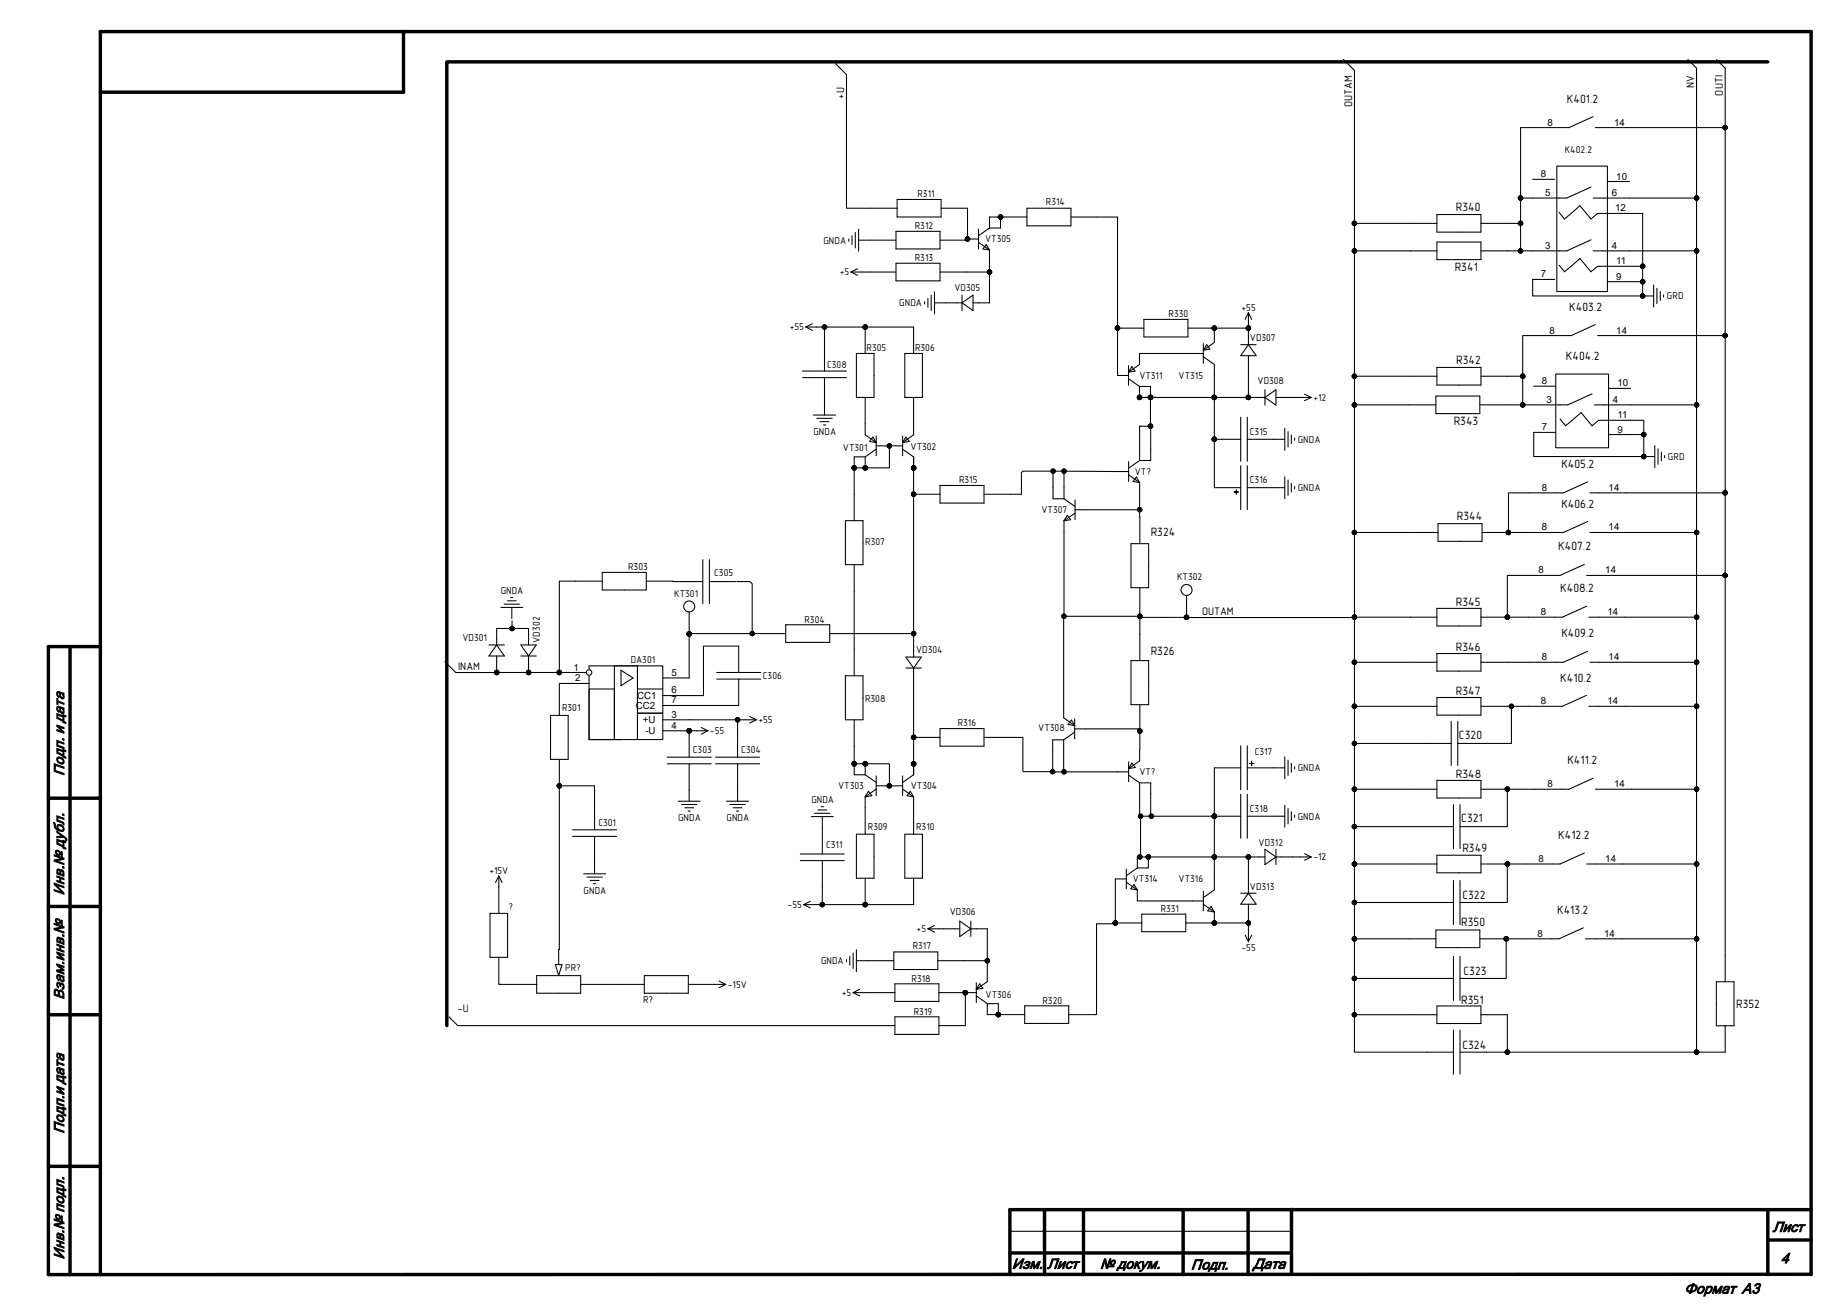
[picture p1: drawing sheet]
<svg xmlns="http://www.w3.org/2000/svg" width="297mm" height="210mm" viewBox="0 0 297 210" stroke-linecap="round" stroke-linejoin="round" font-family="sans-serif">
<g fill="none" stroke="#000" stroke-width=".55">
<path d="M64.9 5.1v9.7h-48.8M284.3 9.9h-212.4v155M11.3 104v101M16.1 104h-8.3v101l283.4-.1M7.8 128.4h8.3M7.8 145.8h8.3M7.8 163.2h8.3M7.8 187.6h8.3M168 194.5v10.5M174.2 194.5v10.5M190.3 194.5v10.5M200.7 194.5v10.5"/>
<path d="M207.7 194.5v10.4M284.3 194.5v10.5M284.3 199.4h6.9M291.2 194.5h-128.8v10.5M16.1 205v-199.9h275.1v199.9M162.4 201.5h45.3"/>
</g>
<g fill="none" stroke="#000" stroke-width=".17">
<path d="M134.4 10.2l1.7 1.8v21.5h8.2M216 9.6l1.8 1.7v102.3M256.2 18.8l-3.9 1.7h-7.8v11.3M271.4 9.6l1.4 1.4v158.2M276 9.6l1.4 1.4v146.9M136.5 38.4v.4M137 37.9v1.4M137.5 37.4v2.5M138.1 38.6h6M138.1 36.8v3.6M144.1 37.2h7.1v2.8h-7.1zM144.3 32.1h7v2.8h-7z"/>
<path d="M151.3 33.5h4.3v4.9M155.6 38.4v.2h-4.4M155.6 38.4h1.8M157.4 39l1.7 1.2M157.4 36.8v3.2M158.6 39.3l.5 .9-1-.2zM159.1 36.7l-1.7 1.2M160.9 34.9v1.8h-1.8M165.1 34.9h-6v1.8M165.1 33.5h7.1v2.8h-7.1zM172.2 34.9h7.5v17.9M217.8 35.9h13.3"/>
<path d="M231.1 34.5h7v2.8h-7zM231.1 38.9h7v2.9h-7zM238.1 35.9h6.4M244.5 31.8v8.5M246.5 28.8h3.5M250.3 26.7h8.2v20.2h-8.2zM250.7 34.2l.9 1 2.5-2.1 1.7 2.1 1.1-.9h7.2v8.5M255.8 38.6l-3.9 1.7h-13.8M255.8 30.1l-3.9 1.7h-7.4M256.2 31.8h16.6M256.5 20.5h20.9M258.5 29.2h3.5"/>
<path d="M129 59.7h7.1M129.6 52.6h17.3v4.2M129.6 52.6l1 .5M130.6 52.1l-1 .5M132.6 52.6v7.1M136.8 43.7h7.3M136.8 43.7l1.1 .6M137.7 56.8h2.8v7.1h-2.8zM137.9 43.2l-1.1 .5M139.1 52.6v4.2M144.1 42.3h7.1v2.9h-7.1zM145.5 56.8h2.8v7.1h-2.8z"/>
<path d="M148.7 48.5v.4M149.2 48v1.4M149.7 47.5v2.4M150.3 48.7h4.4M150.3 46.9v3.6M151.2 43.7h7.9M154.7 47.5v2.4M154.7 48.7l1.8-1.2v2.4zM159.1 40.2v8.5h-2.6M179.7 52.8v7.6h1.8M179.7 52.8h4.2M181.5 58.8v3.2"/>
<path d="M182 59l.5 .7-1 .1zM183.9 51.4h7.1v2.8h-7.1zM191 52.8h9.8M193.5 56.8h-10.3v1.8l-1.7 1.2M193.5 57.4l1.8 1.2v19.8h4.2M193.5 55.2v3.2M194 55.4l.6 .7-1.1 .2zM195.3 52.8v2.3l-1.8 1.2M199.5 55.4h2.5M200.8 50.3v5.1M200.8 57.2v6.7M200.8 55.4l1.2 1.8h-2.5z"/>
<path d="M200.8 50.3l-.6 1.1M200.8 50.3l.5 1.1M217.8 40.3h13.3M231.1 59.1h7v2.8h-7zM250 44.9h-3.5v2.7h17.6M250.7 42.6l.9 1.1 2.5-2.1 1.7 2.1 1.1-.9h7.2M256.2 40.3h16.6M256.5 52.2l-3.8 1.8h-7.8v6.5M256.9 54h20.5M258.5 45.3h5.6M264.1 47.6h1.8M264.1 42.8v4.8"/>
<path d="M265.9 45.8v3.6M266.4 46.4v2.4M267 46.9v1.4M267.5 47.4v.4M129 60.7h7.1M130.8 66.7h3.6M131.3 67.3h2.5M131.9 67.8h1.4M132.4 68.3h.4M132.6 60.7v6M137.4 75.2h1.7M139.1 63.9v6l1.8 1.3"/>
<path d="M139.1 73.5v1.7M139.1 73.5h-1.7v10.2M140.4 70.3l.5 .9-1.1-.2zM140.9 71.7h4.2M140.9 72.2l-1.8 1.3M140.9 70.1v3.2M143 71.7v3.5h-3.9M145.1 72.2l1.8 1.3v32.2M145.1 70.1v3.2M145.7 70.3l.5 .7-1.1 .2zM146.9 63.9v6l-1.8 1.3M146.9 79.5h4.3"/>
<path d="M151.2 78.1h7v2.8h-7zM169.4 75.8l-.1 4.4h1.8M171.1 75.8v4.4M181.5 60.9l1.7 1.2M181.5 75.8h-17l-.2 .2v3.5h-6.1M181.5 76.4l1.8 1.2M181.5 74.2v3.2M182.7 76.7l.6 .9-1.1-.2zM183.2 62.1v1.8h20.2M183.2 62.1h1.8v6.4M183.3 77.6l-.1 4.4h-10.3M183.3 74.1l-1.8 1.2"/>
<path d="M185 68.5v5.6h-1.7M185 68.5h-1.7v5.6M195.3 70.6h4.2M198.5 79.1h.7zM198.8 78.8v.7zM199.5 67.1v7.1M199.5 74.9v7.1M200.6 70.6h6M200.6 67.1v7.1M200.6 74.9v7.1M200.6 78.4h6M203.4 62.7v2.5"/>
<path d="M203.4 63.9l1.8-1.2v2.5zM205.2 63.9h5.6M206.6 68.9v3.5M206.6 76.7v3.5M207.1 69.4v2.5M207.1 77.2v2.5M207.7 69.9v1.4M207.7 77.7v1.4M208.2 70.5v.3M208.2 78.2v.4M209.8 63.4l1 .5M210.8 63.9l-1 .5"/>
<path d="M217.8 65.1h13.1M217.8 60.5h13.3M230.9 63.7h7.1v2.8h-7.1zM238.1 60.5h6.8M244.9 60.5v4.6M246.6 62.1h3.6M250.2 60.2h8.5v11.8h-8.5zM250.2 69.5h-3.6v3.9h17.7M250.9 67.4l.9 1.1 2.4-2.2 1.8 2.2 1.1-.9h7.2v2.3M255.3 77.5l-3.9 1.8h-8.8v6.3M255.7 79.3h21.7M256 63.3l-3.9 1.8h-14.1"/>
<path d="M256.4 65.1h16.4M258.7 69.9h5.6M258.7 62.5h3.5M264.3 73.4h1.8M264.3 69.9v3.5M266.1 71.6v3.6M266.6 72.2v2.5M267.2 72.7v1.4M267.7 73.2v.4M80.5 97.7h3.6M81.1 97.1h2.4M81.6 96.6h1.4"/>
<path d="M82.1 96.1h.4M82.3 97.7v1.7M82.3 99.8v1.3M96.8 93.5h-6.9v14.6M96.8 92h7.1v2.9h-7.1zM103.9 93.5h9.1M110.8 98.4v10.6h-4.2M113 90v7.1M114.1 93.5h4.2M114.1 90v7.1M118.5 93.5h2.1l.4 .4v8M135.9 83.7h2.9v7.1h-2.9z"/>
<path d="M137.4 90.8v17.9M171.1 83.8v15.3h12.2v-4.6M171.1 99.1l-.1 16.3 1.8 1.3M171.1 80.2l1.8 1.2M171.6 82.9l.6 .7-1.1 .2zM172.9 82.5l-1.8 1.3M172.9 80.4v3.2M181.9 87.4h2.8v7.1h-2.8zM183.3 82v5.4M190.8 99.3h-7.3l-.2-.2v7.1M190.8 95.7v3.6M217.8 85.6h13.4"/>
<path d="M231.1 99.3h-40.3M231.1 97.8h7v2.9h-7zM231.2 84.2h7.1v2.8h-7.1zM254.8 90.8l-3.9 1.7h-8.5v6.8M255.1 97.5l-3.9 1.8h-13.1M255.1 92.5h22.3M255.3 83.9l-3.9 1.7h-13.1M255.5 99.3h17.3M255.7 85.6h17.1M71.5 106.4l1.8 1.8 6.6-.1M78.6 103.7h2.5M79.9 103.7v-2.6h5.1v2.6"/>
<path d="M79.9 105.5v2.6M79.9 103.7l1.2 1.8h-2.5zM79.9 108.1h14.3M83.8 103.7h2.4l-1.2 1.8zM83.8 105.5h2.4M85 105.5v2.6M88.5 115h2.9v7.1h-2.9zM94.7 110.8h4.1v8.1h-4.1zM94.7 109.9h-4.8v5.1M94.7 108.7v10.2h5.2M98.8 107.1h3.7v11.8h-3.7zM99.9 107.8l1.9 1.2-1.9 1.3z"/>
<path d="M102.5 114.7h4.1v4.2h-4.1zM102.5 107.1h4.1v7.6h-4.1zM102.5 107.1h-7.8v.5M102.5 110.8h4.1M106.6 115.7h15M106.6 117.5h7.2M110.8 117.5v4.3M112.8 117l1 .5M113.8 117.5l-1 .5M115.2 108.1h7.1M115.2 109.2h7.1M118.6 115.7v6.1"/>
<path d="M118.8 108.1v-4.2h-5.7v8h-6.5M118.8 109.2v4.2h-12.2M120.6 115.2l1 .5M121.6 115.7l-1 .6M126.3 101.9h-15.5M126.3 100.5h7.1v2.8h-7.1zM133.4 101.9h13.5M135.9 108.7h2.9v7h-2.9zM137.4 115.7v8.9h1.7M145.7 107.4h2.5M145.7 105.7h2.5l-1.3 1.7zM146.9 107.4v17.2l-1.8 1.2"/>
<path d="M146.9 118.6h4.3M151.2 117.2h7v2.8h-7zM158.2 118.6h6.3v5.4l.1 .1h4.7M171 119l.1 5.1M171 119h-1.7v5.1h12.2M172.3 115.8l.5 .9-1-.2zM172.8 117.2h10.5v5.2l-1.8 1.2M172.8 117.7l-1.8 1.3M172.8 115.6v3.2M181.9 106.2h2.8v7.1h-2.8zM183.3 113.3v4.3M199.5 119.9v7.1"/>
<path d="M200.6 119.9v7.1M217.8 113.6v13.3M217.8 113.6h13.3M217.8 106.5h13.3M217.8 119.5h15.6M231.1 105.1h7v2.8h-7zM231.1 112.2h7v2.8h-7zM233.4 116v7.1M234.4 116v7.1M243 113.6v5.9h-8.6M255.1 111.8l-3.9 1.8h-13.1M255.3 104.7l-3.9 1.8h-13.3"/>
<path d="M255.5 113.6h17.3M255.7 106.5h17.1M89.9 126.4h5.7v7M89.9 122.1v30.6M92.1 134.5h7M92.1 133.4h7M95.6 134.5v6M107.3 122.8h7.1M107.3 121.8h7.1M109.1 128.8h3.5M109.6 129.4h2.5M110.1 129.9h1.4"/>
<path d="M110.6 130.4h.4M110.8 122.8v6M115.1 122.8h7M115.1 121.8h7M116.8 128.8h3.6M117.4 129.4h2.4M117.9 129.9h1.4M118.4 130.4h.4M118.6 122.8v6M128.7 137.3h7.1M128.7 138.4h7.1M130.5 131.3h3.5"/>
<path d="M131 130.8h2.5M131.5 130.3h1.4M132.1 129.7h.3M132.2 131.3v6M132.2 138.4v7.1M137.4 122.8h1.7M137.7 134.1h2.8v7.1h-2.8zM139.1 122.8h3.9v3.6M139.1 122.8v1.8M139.1 128.1v6M139.1 124.6l1.8 1.2M139.7 127.2l.5 .8-1.1 .1z"/>
<path d="M140.9 124.8v3.2M140.9 126.4h4.2M140.9 126.9l-1.8 1.2M145.1 124.8v3.2M145.1 126.9l1.8 1.2M145.5 134.1h2.8v7.1h-2.8zM146.4 127.2l.5 .9-1-.1zM146.9 128.1v6M181.1 139.8v3.1M181.5 122.5v3.2M181.5 124.7l1.8 1.2M182 122.7l.6 .7-1.1 .2z"/>
<path d="M182.9 139.6l-1.8 1.2M183.3 125.9h1.7v5.2l.2 .2h14.3M183.3 125.9v5.2l.1 .2h1.8M183.4 131.3v6.4l-.1 .1M184.7 137.8h-1.8v1.8M184.7 137.8h18.7M184.7 137.8v1.8h-1.8M199.5 127.7v7.1M199.5 123.5h-4.2v19.6l-1.8 1.2M200.6 127.7v7.1M200.6 123.5h6M200.6 131.3h6"/>
<path d="M200.8 137.8v5.8M200.9 122.8h.7zM201.3 122.4v.7zM203.4 136.6l1.8 1.2-1.8 1.2zM205.2 136.6v2.4M205.2 137.8h5.6M206.6 121.7v3.5M206.6 129.5v3.5M207.1 122.2v2.5M207.1 130v2.5M207.7 122.8v1.4M207.7 130.5v1.5"/>
<path d="M208.2 123.3v.3M208.2 131.1v.3M209.8 137.3l1 .5M210.8 137.8l-1 .5M217.8 138.9h13.3M217.8 126.9h13.3M217.8 132.9h15.9M217.8 126.9v36.3M231.1 125.5h7v2.8h-7zM231.1 137.5h7v2.9h-7zM233.7 129.4v7.1M234.8 129.4v7.1"/>
<path d="M242.4 138.9v6.2h-7.6M242.4 126.9v6h-7.6M254.8 137.2l-3.9 1.7h-12.8M255.1 138.9h17.7M256.2 125.1l-3.9 1.8h-14.2M256.5 126.9h16.3M78.8 146.9h2.8v7.1h-2.8zM80.2 154v4.3h6.1M80.2 140.9v6M80.2 140.9l-.5 1M80.2 140.9l.5 1M86.3 156.9h7.1v2.8h-7.1z"/>
<path d="M89.3 155.1h1.1l-.6 1.8zM89.8 152.6v2.5M93.4 158.3h10.2M93.8 140.5h3.6M94.4 141h2.4M94.9 141.6h1.4M95.4 142.1h.4M103.6 156.9h7.1v2.8h-7.1zM110.7 158.3h6M115.6 157.8l1.1 .5M116.7 158.3l-1.1 .5M129.2 145.5l1.1 .5"/>
<path d="M130.3 144.9l-1.1 .6M136.1 154.3v.4M136.7 153.8v1.4M137.2 159.6h6.7M137.2 153.3v2.4M137.2 159.6l1 .6M137.7 152.7v3.6M137.7 154.5h6M138.2 159.1l-1 .5M139.1 141.2v4.3M143.7 153.1h7.1v2.8h-7.1zM143.9 158.2h7.1v2.8h-7.1z"/>
<path d="M146.9 141.2v4.3h-17.7M149.2 149.4h5.1M149.2 149.4l1.1 .5M150.3 148.8l-1.1 .6M150.8 154.5h8M151 159.6h6M154.3 148.1l1.8 1.3-1.8 1.2zM155.2 159.6v5.3h-4.2M156.1 149.4h2.7v8.5l-1.8 1.2M156.1 148.1v2.5M157 158v3.2M157.5 158.2l.6 .7-1.1 .2z"/>
<path d="M179.4 148.4l-.2 .1h-2.9v14.6l-4.4 .1M179.4 148.4h4.2M181.1 141.3h-1.7v7.1M181.1 141.9l1.8 1.2M182.4 142.2l.5 .9-1.1-.2zM182.9 143.1v1.8h10.6M183.6 147h7.1v2.8h-7.1zM190.7 148.4h10.1M193.5 143.3v3.2M193.5 145.4l1.8 1.3M194.7 145.8l.6 .9-1.1-.2zM195.3 146.7v1.7"/>
<path d="M199.5 143.6h2.5M200.2 150.4l.6 1M200.8 145.4v6M200.8 143.6l1.2 1.8h-2.5zM201.3 150.4l-.5 1M217.8 151h13.1M217.8 157.3h15.9M217.8 145.1h15.9M230.9 149.6h7.1v2.8h-7.1zM233.7 141.6v7.1M233.7 153.8v7.1M234.8 141.6v7.1"/>
<path d="M234.8 153.8v7.1M242.2 151v6.3h-7.4M254.6 149.2l-3.9 1.8h-12.7M255 151h17.8M276 157.9h2.8v7.1h-2.8zM72.2 163.5l1.4 1.4h70.3M143.9 163.5h7.1v2.8h-7.1zM157 160.2l1.8 1.2M158.8 161.4v1.8h6M158.8 161.4h1.7v1.8M164.8 161.7h7.1v2.9h-7.1zM217.8 163.2v6h15.9"/>
<path d="M217.8 163.2h13.3M231.1 161.8h7v2.8h-7zM233.7 165.7v7M234.8 165.7v7M238.1 163.2h4.3v6M277.4 165v4.2h-42.6M162.4 198h45.3"/>
<circle cx="110.8" cy="97.5" r=".89"/>
<circle cx="190.8" cy="94.9" r=".89"/>
<circle cx="94.7" cy="108.1" r=".44"/>
</g>
<g fill="#000">
<circle cx="155.6" cy="38.4" r=".35"/>
<circle cx="160.9" cy="34.9" r=".35"/>
<circle cx="217.8" cy="35.9" r=".35"/>
<circle cx="244.5" cy="35.9" r=".35"/>
<circle cx="244.5" cy="31.8" r=".35"/>
<circle cx="272.8" cy="31.8" r=".35"/>
<circle cx="277.4" cy="20.5" r=".35"/>
<circle cx="132.6" cy="52.6" r=".35"/>
<circle cx="139.1" cy="52.6" r=".35"/>
<circle cx="159.1" cy="43.7" r=".35"/>
<circle cx="179.7" cy="52.8" r=".35"/>
<circle cx="195.3" cy="52.8" r=".35"/>
<circle cx="200.7" cy="52.8" r=".35"/>
<circle cx="217.8" cy="40.3" r=".35"/>
<circle cx="244.5" cy="40.3" r=".35"/>
<circle cx="264.2" cy="47.6" r=".35"/>
<circle cx="264.2" cy="45.3" r=".35"/>
<circle cx="264.2" cy="42.8" r=".35"/>
<circle cx="272.8" cy="40.3" r=".35"/>
<circle cx="277.4" cy="54" r=".35"/>
<circle cx="137.4" cy="75.2" r=".35"/>
<circle cx="139.1" cy="75.2" r=".35"/>
<circle cx="143" cy="71.7" r=".35"/>
<circle cx="146.9" cy="79.5" r=".35"/>
<circle cx="146.9" cy="75.2" r=".35"/>
<circle cx="169.4" cy="75.8" r=".35"/>
<circle cx="171.1" cy="75.8" r=".35"/>
<circle cx="183.2" cy="63.9" r=".35"/>
<circle cx="185" cy="63.9" r=".35"/>
<circle cx="185" cy="68.5" r=".35"/>
<circle cx="195.3" cy="70.6" r=".35"/>
<circle cx="195.3" cy="63.9" r=".35"/>
<circle cx="200.7" cy="63.9" r=".35"/>
<circle cx="217.8" cy="60.5" r=".35"/>
<circle cx="217.8" cy="65.1" r=".35"/>
<circle cx="244.9" cy="60.5" r=".35"/>
<circle cx="244.9" cy="65.1" r=".35"/>
<circle cx="264.3" cy="73.4" r=".35"/>
<circle cx="264.3" cy="69.9" r=".35"/>
<circle cx="272.8" cy="65.1" r=".35"/>
<circle cx="277.4" cy="79.3" r=".35"/>
<circle cx="171.1" cy="99.1" r=".35"/>
<circle cx="183.3" cy="82" r=".35"/>
<circle cx="183.3" cy="99.1" r=".35"/>
<circle cx="190.8" cy="99.3" r=".35"/>
<circle cx="217.8" cy="99.2" r=".35"/>
<circle cx="217.8" cy="85.6" r=".35"/>
<circle cx="242.4" cy="99.2" r=".35"/>
<circle cx="242.6" cy="85.6" r=".35"/>
<circle cx="272.8" cy="85.6" r=".35"/>
<circle cx="272.8" cy="99.2" r=".35"/>
<circle cx="277.4" cy="92.5" r=".35"/>
<circle cx="79.9" cy="108.1" r=".35"/>
<circle cx="82.3" cy="101.1" r=".35"/>
<circle cx="85" cy="108.1" r=".35"/>
<circle cx="89.9" cy="108.1" r=".35"/>
<circle cx="110.8" cy="117.5" r=".35"/>
<circle cx="110.8" cy="101.9" r=".35"/>
<circle cx="118.6" cy="115.7" r=".35"/>
<circle cx="121" cy="101.9" r=".35"/>
<circle cx="146.9" cy="118.6" r=".35"/>
<circle cx="146.9" cy="101.9" r=".35"/>
<circle cx="183.3" cy="117.6" r=".35"/>
<circle cx="217.8" cy="113.6" r=".35"/>
<circle cx="217.8" cy="106.5" r=".35"/>
<circle cx="217.8" cy="119.5" r=".35"/>
<circle cx="243" cy="113.6" r=".35"/>
<circle cx="272.8" cy="113.6" r=".35"/>
<circle cx="272.8" cy="106.5" r=".35"/>
<circle cx="89.9" cy="126.4" r=".35"/>
<circle cx="137.4" cy="122.8" r=".35"/>
<circle cx="139.1" cy="122.8" r=".35"/>
<circle cx="143" cy="126.4" r=".35"/>
<circle cx="146.9" cy="122.8" r=".35"/>
<circle cx="169.3" cy="124.1" r=".35"/>
<circle cx="171.1" cy="124.1" r=".35"/>
<circle cx="183.3" cy="137.8" r=".35"/>
<circle cx="183.4" cy="131.3" r=".35"/>
<circle cx="184.7" cy="137.8" r=".35"/>
<circle cx="185.1" cy="131.3" r=".35"/>
<circle cx="195.3" cy="131.3" r=".35"/>
<circle cx="195.3" cy="137.8" r=".35"/>
<circle cx="200.7" cy="137.8" r=".35"/>
<circle cx="217.8" cy="132.9" r=".35"/>
<circle cx="217.8" cy="126.9" r=".35"/>
<circle cx="217.8" cy="138.9" r=".35"/>
<circle cx="242.4" cy="126.9" r=".35"/>
<circle cx="242.4" cy="138.9" r=".35"/>
<circle cx="272.8" cy="126.9" r=".35"/>
<circle cx="272.8" cy="138.9" r=".35"/>
<circle cx="132.2" cy="145.5" r=".35"/>
<circle cx="139.1" cy="145.5" r=".35"/>
<circle cx="155.2" cy="159.6" r=".35"/>
<circle cx="158.8" cy="154.5" r=".35"/>
<circle cx="179.3" cy="148.4" r=".35"/>
<circle cx="195.3" cy="148.4" r=".35"/>
<circle cx="200.7" cy="148.4" r=".35"/>
<circle cx="217.8" cy="145.1" r=".35"/>
<circle cx="217.8" cy="157.3" r=".35"/>
<circle cx="217.8" cy="151" r=".35"/>
<circle cx="242.2" cy="151" r=".35"/>
<circle cx="272.8" cy="151" r=".35"/>
<circle cx="160.5" cy="163.2" r=".35"/>
<circle cx="217.8" cy="163.2" r=".35"/>
<circle cx="242.4" cy="169.2" r=".35"/>
<circle cx="272.8" cy="169.2" r=".35"/>
</g>
<g fill="none" stroke="#000" stroke-width=".16">
<circle cx="155.6" cy="38.4" r=".35"/>
<circle cx="160.9" cy="34.9" r=".35"/>
<circle cx="217.8" cy="35.9" r=".35"/>
<circle cx="244.5" cy="35.9" r=".35"/>
<circle cx="244.5" cy="31.8" r=".35"/>
<circle cx="272.8" cy="31.8" r=".35"/>
<circle cx="277.4" cy="20.5" r=".35"/>
<circle cx="132.6" cy="52.6" r=".35"/>
<circle cx="139.1" cy="52.6" r=".35"/>
<circle cx="159.1" cy="43.7" r=".35"/>
<circle cx="179.7" cy="52.8" r=".35"/>
<circle cx="195.3" cy="52.8" r=".35"/>
<circle cx="200.7" cy="52.8" r=".35"/>
<circle cx="217.8" cy="40.3" r=".35"/>
<circle cx="244.5" cy="40.3" r=".35"/>
<circle cx="264.2" cy="47.6" r=".35"/>
<circle cx="264.2" cy="45.3" r=".35"/>
<circle cx="264.2" cy="42.8" r=".35"/>
<circle cx="272.8" cy="40.3" r=".35"/>
<circle cx="277.4" cy="54" r=".35"/>
<circle cx="137.4" cy="75.2" r=".35"/>
<circle cx="139.1" cy="75.2" r=".35"/>
<circle cx="143" cy="71.7" r=".35"/>
<circle cx="146.9" cy="79.5" r=".35"/>
<circle cx="146.9" cy="75.2" r=".35"/>
<circle cx="169.4" cy="75.8" r=".35"/>
<circle cx="171.1" cy="75.8" r=".35"/>
<circle cx="183.2" cy="63.9" r=".35"/>
<circle cx="185" cy="63.9" r=".35"/>
<circle cx="185" cy="68.5" r=".35"/>
<circle cx="195.3" cy="70.6" r=".35"/>
<circle cx="195.3" cy="63.9" r=".35"/>
<circle cx="200.7" cy="63.9" r=".35"/>
<circle cx="217.8" cy="60.5" r=".35"/>
<circle cx="217.8" cy="65.1" r=".35"/>
<circle cx="244.9" cy="60.5" r=".35"/>
<circle cx="244.9" cy="65.1" r=".35"/>
<circle cx="264.3" cy="73.4" r=".35"/>
<circle cx="264.3" cy="69.9" r=".35"/>
<circle cx="272.8" cy="65.1" r=".35"/>
<circle cx="277.4" cy="79.3" r=".35"/>
<circle cx="171.1" cy="99.1" r=".35"/>
<circle cx="183.3" cy="82" r=".35"/>
<circle cx="183.3" cy="99.1" r=".35"/>
<circle cx="190.8" cy="99.3" r=".35"/>
<circle cx="217.8" cy="99.2" r=".35"/>
<circle cx="217.8" cy="85.6" r=".35"/>
<circle cx="242.4" cy="99.2" r=".35"/>
<circle cx="242.6" cy="85.6" r=".35"/>
<circle cx="272.8" cy="85.6" r=".35"/>
<circle cx="272.8" cy="99.2" r=".35"/>
<circle cx="277.4" cy="92.5" r=".35"/>
<circle cx="79.9" cy="108.1" r=".35"/>
<circle cx="82.3" cy="101.1" r=".35"/>
<circle cx="85" cy="108.1" r=".35"/>
<circle cx="89.9" cy="108.1" r=".35"/>
<circle cx="110.8" cy="117.5" r=".35"/>
<circle cx="110.8" cy="101.9" r=".35"/>
<circle cx="118.6" cy="115.7" r=".35"/>
<circle cx="121" cy="101.9" r=".35"/>
<circle cx="146.9" cy="118.6" r=".35"/>
<circle cx="146.9" cy="101.9" r=".35"/>
<circle cx="183.3" cy="117.6" r=".35"/>
<circle cx="217.8" cy="113.6" r=".35"/>
<circle cx="217.8" cy="106.5" r=".35"/>
<circle cx="217.8" cy="119.5" r=".35"/>
<circle cx="243" cy="113.6" r=".35"/>
<circle cx="272.8" cy="113.6" r=".35"/>
<circle cx="272.8" cy="106.5" r=".35"/>
<circle cx="89.9" cy="126.4" r=".35"/>
<circle cx="137.4" cy="122.8" r=".35"/>
<circle cx="139.1" cy="122.8" r=".35"/>
<circle cx="143" cy="126.4" r=".35"/>
<circle cx="146.9" cy="122.8" r=".35"/>
<circle cx="169.3" cy="124.1" r=".35"/>
<circle cx="171.1" cy="124.1" r=".35"/>
<circle cx="183.3" cy="137.8" r=".35"/>
<circle cx="183.4" cy="131.3" r=".35"/>
<circle cx="184.7" cy="137.8" r=".35"/>
<circle cx="185.1" cy="131.3" r=".35"/>
<circle cx="195.3" cy="131.3" r=".35"/>
<circle cx="195.3" cy="137.8" r=".35"/>
<circle cx="200.7" cy="137.8" r=".35"/>
<circle cx="217.8" cy="132.9" r=".35"/>
<circle cx="217.8" cy="126.9" r=".35"/>
<circle cx="217.8" cy="138.9" r=".35"/>
<circle cx="242.4" cy="126.9" r=".35"/>
<circle cx="242.4" cy="138.9" r=".35"/>
<circle cx="272.8" cy="126.9" r=".35"/>
<circle cx="272.8" cy="138.9" r=".35"/>
<circle cx="132.2" cy="145.5" r=".35"/>
<circle cx="139.1" cy="145.5" r=".35"/>
<circle cx="155.2" cy="159.6" r=".35"/>
<circle cx="158.8" cy="154.5" r=".35"/>
<circle cx="179.3" cy="148.4" r=".35"/>
<circle cx="195.3" cy="148.4" r=".35"/>
<circle cx="200.7" cy="148.4" r=".35"/>
<circle cx="217.8" cy="145.1" r=".35"/>
<circle cx="217.8" cy="157.3" r=".35"/>
<circle cx="217.8" cy="151" r=".35"/>
<circle cx="242.2" cy="151" r=".35"/>
<circle cx="272.8" cy="151" r=".35"/>
<circle cx="160.5" cy="163.2" r=".35"/>
<circle cx="217.8" cy="163.2" r=".35"/>
<circle cx="242.4" cy="169.2" r=".35"/>
<circle cx="272.8" cy="169.2" r=".35"/>
</g>
<g font-size="2.3">
<text x="10.3" y="124.8" transform="rotate(-90 10.3 124.8)">Подп. и дата</text>
<text x="10.3" y="144" transform="rotate(-90 10.3 144)">Инв.№ дубл.</text>
<text x="10.3" y="160.7" transform="rotate(-90 10.3 160.7)">Взам.инв.№</text>
<text x="10.3" y="182.3" transform="rotate(-90 10.3 182.3)">Подп.и дата</text>
<text x="10.3" y="202.5" transform="rotate(-90 10.3 202.5)">Инв.№ подл.</text>
<text x="285.1" y="198.1">Лист</text>
<text x="286.4" y="203.1">4</text>
<text x="162.7" y="204">Изм.</text>
<text x="168.4" y="204">Лист</text>
<text x="176.9" y="204">№ докум.</text>
<text x="191.5" y="204.1">Подп.</text>
<text x="201.5" y="204">Дата</text>
<text x="270.8" y="208">Формат A3</text>
</g>
<g font-size="1.9">
<text x="252" y="16.6">K401.2</text>
<text x="234.1" y="33.9">R340</text>
<text x="233.9" y="43.6">R341</text>
<text x="252.3" y="50">K403.2</text>
<text x="234.2" y="58.5">R342</text>
<text x="251.8" y="57.9">K404.2</text>
<text x="233.8" y="68.4">R343</text>
<text x="251.1" y="75.3">K405.2</text>
<text x="234.3" y="83.7">R344</text>
<text x="251.1" y="81.6">K406.2</text>
<text x="185" y="86.1">R324</text>
<text x="250.6" y="88.5">K407.2</text>
<text x="250.9" y="95.2">K408.2</text>
<text x="234.1" y="97.5">R345</text>
<text x="185" y="105.3">R326</text>
<text x="234.1" y="104.7">R346</text>
<text x="251.1" y="102.5">K409.2</text>
<text x="234.1" y="111.8">R347</text>
<text x="250.9" y="109.6">K410.2</text>
<text x="234.6" y="118.8">C320</text>
<text x="234.1" y="125.1">R348</text>
<text x="252.1" y="122.9">K411.2</text>
<text x="235" y="132.2">C321</text>
<text x="235.2" y="136.9">R349</text>
<text x="250.6" y="135">K412.2</text>
<text x="235" y="149">R350</text>
<text x="235.2" y="144.6">C322</text>
<text x="250.4" y="147">K413.2</text>
<text x="235" y="161.4">R351</text>
<text x="235.3" y="156.8">C323</text>
<text x="279.2" y="162.1">R352</text>
<text x="235.2" y="168.6">C324</text>
</g>
<g font-size="1.8">
<text x="135.8" y="15.9" transform="rotate(-90 135.8 15.9)">+U</text>
<text x="217.4" y="17.2" transform="rotate(-90 217.4 17.2)">OUTAM</text>
<text x="272.5" y="14.1" transform="rotate(-90 272.5 14.1)">NV</text>
<text x="277" y="15.4" transform="rotate(-90 277 15.4)">OUTI</text>
<text x="193.3" y="98.9">OUTAM</text>
<text x="73.7" y="107.8">INAM</text>
<text x="73.6" y="162.8">-U</text>
</g>
<g font-size="1.6">
<text x="248.8" y="20.2">8</text>
<text x="259.5" y="20.2">14</text>
<text x="247.8" y="28.5">8</text>
<text x="251.6" y="24.6">K402.2</text>
<text x="259.9" y="28.9">10</text>
<text x="147.5" y="31.8">R311</text>
<text x="168.2" y="33">R314</text>
<text x="248.5" y="31.5">5</text>
<text x="259.2" y="31.5">6</text>
<text x="259.7" y="34">12</text>
<text x="132.4" y="39.2">GNDA</text>
<text x="147.1" y="42">R313</text>
<text x="147.1" y="36.9">R312</text>
<text x="158.4" y="39">VT305</text>
<text x="248.5" y="40">3</text>
<text x="259.2" y="40">4</text>
<text x="135" y="44.3">+5</text>
<text x="153.5" y="46.8">VD305</text>
<text x="247.8" y="44.6">7</text>
<text x="259.9" y="42.5">11</text>
<text x="259.9" y="45">9</text>
<text x="127" y="53.1">+55</text>
<text x="144.6" y="49.2">GNDA</text>
<text x="187.9" y="51">R330</text>
<text x="199.6" y="50">+55</text>
<text x="249.2" y="53.6">8</text>
<text x="259.9" y="53.6">14</text>
<text x="268.1" y="48.1">GRD</text>
<text x="133" y="59.1">C308</text>
<text x="139.4" y="56.5">R305</text>
<text x="147.2" y="56.5">R306</text>
<text x="201" y="54.9">VD307</text>
<text x="183.2" y="60.9">VT311</text>
<text x="189.5" y="60.9">VT315</text>
<text x="202.2" y="61.8">VD308</text>
<text x="211.2" y="64.5">+12</text>
<text x="247.9" y="61.8">8</text>
<text x="248.7" y="64.8">3</text>
<text x="259.4" y="64.8">4</text>
<text x="260.1" y="62.1">10</text>
<text x="130.8" y="69.9">GNDA</text>
<text x="201" y="69.9">C315</text>
<text x="208.7" y="71.2">GNDA</text>
<text x="247.9" y="69.2">7</text>
<text x="260.1" y="69.6">9</text>
<text x="260.1" y="67.2">11</text>
<text x="135.6" y="72.5">VT301</text>
<text x="146.4" y="72.4">VT302</text>
<text x="154.2" y="77.7">R315</text>
<text x="182.5" y="76.4">VT?</text>
<text x="201" y="77.7">C316</text>
<text x="268.2" y="74">GRD</text>
<text x="167.5" y="82.5">VT307</text>
<text x="208.7" y="79">GNDA</text>
<text x="247.9" y="78.9">8</text>
<text x="258.7" y="78.9">14</text>
<text x="139.1" y="87.6">R307</text>
<text x="247.9" y="85.3">8</text>
<text x="258.7" y="85.3">14</text>
<text x="80.5" y="95.6">GNDA</text>
<text x="101" y="91.7">R303</text>
<text x="108.4" y="96">KT301</text>
<text x="114.9" y="92.7">C305</text>
<text x="189.3" y="93.3">KT302</text>
<text x="247.4" y="92.2">8</text>
<text x="258.1" y="92.2">14</text>
<text x="129.4" y="100.1">R304</text>
<text x="247.8" y="98.9">8</text>
<text x="258.5" y="98.9">14</text>
<text x="74.4" y="103">VD301</text>
<text x="86.8" y="103.3" transform="rotate(-90 86.8 103.3)">VD302</text>
<text x="92.2" y="107.8">1</text>
<text x="101.4" y="106.6">DA301</text>
<text x="147.3" y="105">VD304</text>
<text x="247.9" y="106.2">8</text>
<text x="258.7" y="106.2">14</text>
<text x="92.5" y="109.6">2</text>
<text x="102.4" y="112.4">CC1</text>
<text x="108" y="108.7">5</text>
<text x="108" y="111.5">6</text>
<text x="108" y="113.1">7</text>
<text x="122.7" y="109.2">C306</text>
<text x="139.1" y="112.8">R308</text>
<text x="247.8" y="113.2">8</text>
<text x="258.5" y="113.2">14</text>
<text x="90.4" y="114.3">R301</text>
<text x="102.2" y="114">CC2</text>
<text x="103.4" y="116.3">+U</text>
<text x="103.8" y="118.1">-U</text>
<text x="108" y="115.4">3</text>
<text x="108" y="117.2">4</text>
<text x="114.2" y="118.1">-55</text>
<text x="122" y="116.3">+55</text>
<text x="154" y="116.7">R316</text>
<text x="167" y="117.6">VT308</text>
<text x="111.4" y="121.1">C303</text>
<text x="119.2" y="121.1">C304</text>
<text x="183.2" y="124.7">VT?</text>
<text x="201.8" y="121.4">C317</text>
<text x="208.7" y="124">GNDA</text>
<text x="130.5" y="129.2">GNDA</text>
<text x="134.8" y="126.9">VT303</text>
<text x="146.5" y="126.9">VT304</text>
<text x="201" y="130.6">C318</text>
<text x="208.7" y="131.8">GNDA</text>
<text x="248.8" y="126.6">8</text>
<text x="259.5" y="126.6">14</text>
<text x="96.2" y="132.8">C301</text>
<text x="109.1" y="132">GNDA</text>
<text x="116.8" y="132">GNDA</text>
<text x="132.8" y="136.4">C311</text>
<text x="139.6" y="133.4">R309</text>
<text x="147.3" y="133.4">R310</text>
<text x="202.4" y="136.1">VD312</text>
<text x="78.7" y="140.5">+15V</text>
<text x="93.9" y="143.7">GNDA</text>
<text x="182.2" y="141.9">VT314</text>
<text x="189.5" y="141.9">VT316</text>
<text x="201" y="143.1">VD313</text>
<text x="211.2" y="138.3">-12</text>
<text x="247.4" y="138.6">8</text>
<text x="258.1" y="138.6">14</text>
<text x="81.8" y="146.3">?</text>
<text x="126.7" y="146">-55</text>
<text x="147.4" y="149.9">+5</text>
<text x="152.7" y="147.2">VD306</text>
<text x="186.6" y="146.7">R331</text>
<text x="132" y="155">GNDA</text>
<text x="146.8" y="152.6">R317</text>
<text x="199.6" y="152.9">-55</text>
<text x="247.2" y="150.6">8</text>
<text x="257.9" y="150.6">14</text>
<text x="90.9" y="156.2">PR?</text>
<text x="103.4" y="161.3">R?</text>
<text x="117.1" y="158.8">-15V</text>
<text x="135.4" y="160.2">+5</text>
<text x="146.6" y="157.9">R318</text>
<text x="158.5" y="160.4">VT306</text>
<text x="167.6" y="161.4">R320</text>
<text x="146.9" y="163.2">R319</text>
</g>
</svg>
